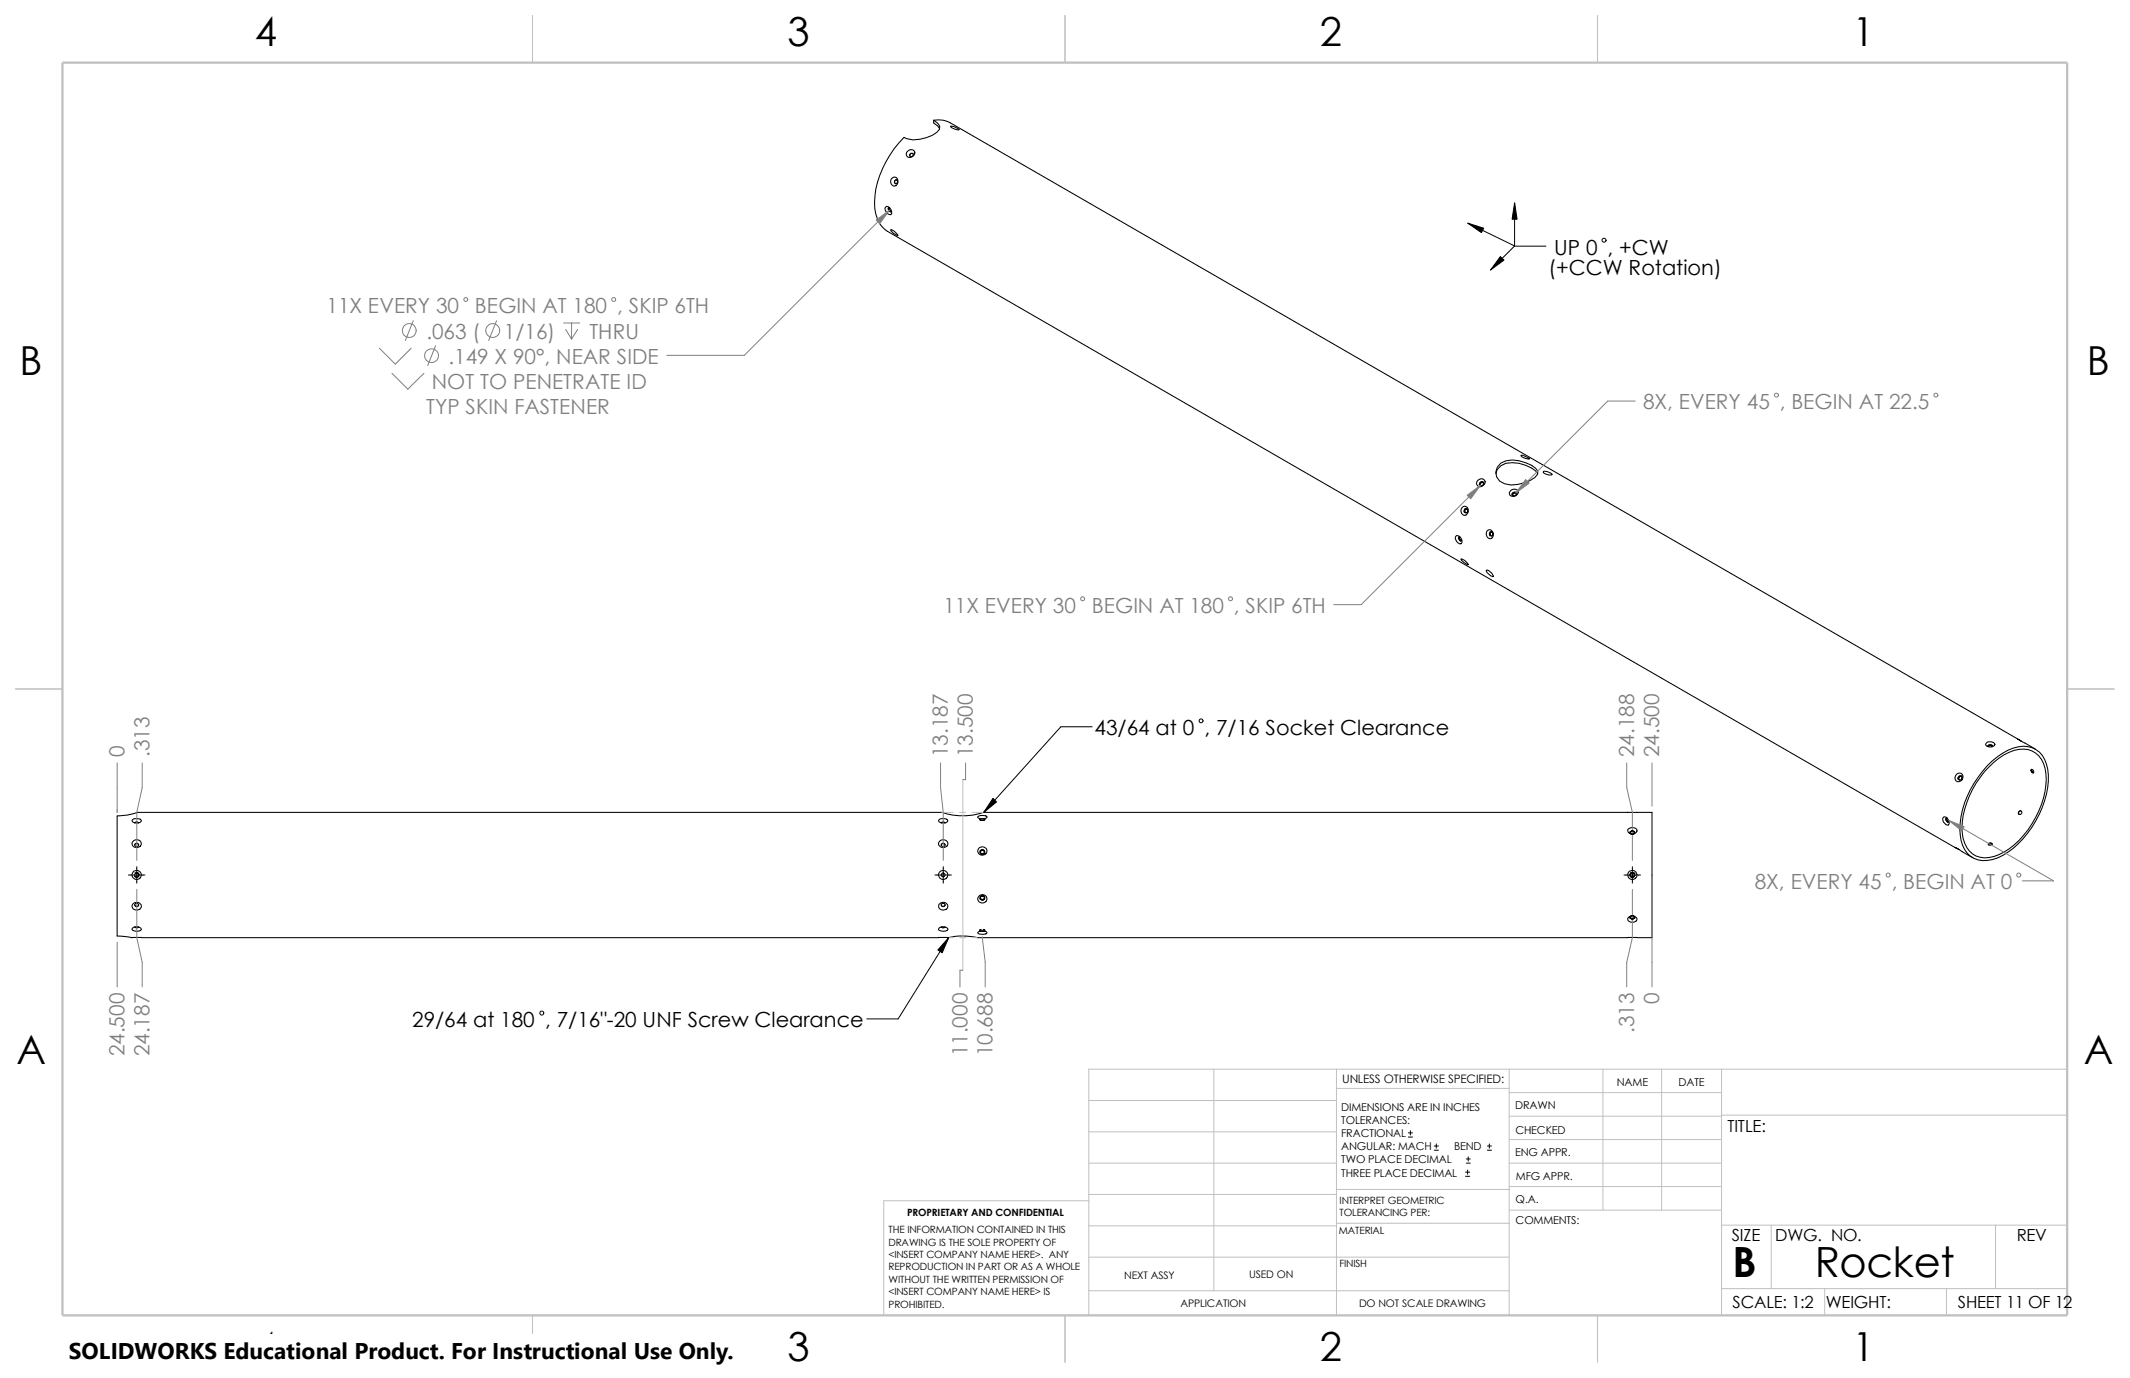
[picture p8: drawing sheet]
<svg xmlns="http://www.w3.org/2000/svg" width="432mm" height="279mm" viewBox="0 0 432 279" stroke-linecap="round" stroke-linejoin="round" font-family="sans-serif">
<g fill="none" stroke="#c0c0c0" stroke-width=".2">
<path d="M195.2 158.1v38.6M190.9 164.7h2.4M194.5 164.7h1.3M197.1 164.7h2.3M192.3 190.1h1M194.6 190.1h1.2M197.1 190.1h1M246.1 216.8v44.9M270.9 216.8v49.9M305.9 216.8v49.9M325 216.8v28.6M336.8 216.8v28.6"/>
<path d="M349 216.8v49.9M419.1 216.8h-198.4v49.9M220.7 223.1h50.2M220.7 235.8h50.2M220.7 229.5h50.2M270.9 220.7h35M305.9 235.8h43.1M305.9 221.5h43.1M305.9 226.3h43.1M305.9 231.1h43.1M349 226.1h70.1M220.7 243.5h-41.5v23.2"/>
<path d="M220.7 254.9h85.2M220.7 242.2h50.2M220.7 248.5h50.2M270.9 241.2h35.1M270.9 248h35.1M305.9 240.6h43.1M306 245.4h43M349 248.4h70.1M359.1 248.4v12.9M404.5 248.4v12.9M220.7 261.7h85.2M349 261.3h70.1"/>
<path d="M369.9 261.3v5.4M394.6 261.3v5.4"/>
</g>
<path d="M107.9 3.1v9.6M215.9 3.1v9.6M323.8 3.1v9.6M3.1 139.7h9.6M419.1 139.7h9.5M107.9 266.7v9.5M215.9 266.7v9.5M323.8 266.7v9.5" fill="none" stroke="#c0c0c0" stroke-width=".21"/>
<path d="M12.7 12.7h406.4v254h-406.4z" fill="none" stroke="#c0c0c0" stroke-width=".47"/>
<g fill="none" stroke="#000" stroke-width=".21">
<path d="M180.7 36.2a.77 .77 0 0 1 1-.2 .77 .77 0 0 1 .3 1 .75 .75 0 0 1-.8 .7 .75 .75 0 0 1-.6-.9zM181.7 36.4a.41 .41 0 0 0-.3 .4 .41 .41 0 0 0 .3 .5M184 30.6a.78 .78 0 0 1 1.3 0 .78 .78 0 0 1-.5 1.2 .72 .72 0 0 1-1-.2 .72 .72 0 0 1 .2-1zM185.1 31.2a.41 .41 0 0 0-.5 0 .41 .41 0 0 0-.1 .5M189.3 24.4a4.8 4.8 0 0 1 3.3 .5l216.6 125M189.3 24.4v.5l.8 .6 .4 .5M189.3 24.4l.8 .6 .4 .6v.6a7 7 0 0 1-6.7 1.9l-.5-.2a20.1 20.1 0 0 0-6 13.1 6.6 6.6 0 0 0 2.6 5.9l216.6 125M192.7 25.6a2.49 2.49 0 0 1 1.7 .7 2.21 2.21 0 0 1-1.7-.7zM179.6 42a1.05 1.05 0 0 1 1.1 1.4 1.05 1.05 0 0 1-1.1-1.4zM180.6 46.6a2.18 2.18 0 0 1 1.4 1.2 2.17 2.17 0 0 1-1.4-1.2zM180.7 42.8a.49 .49 0 0 1-.4-.7 .49 .49 0 0 0 .4 .7M299.6 97.4a.79 .79 0 0 1 1.3 0 .79 .79 0 0 1-.5 1.2 .73 .73 0 0 1-.9-.2 .73 .73 0 0 1 .1-1z"/>
<path d="M300.1 98a.37 .37 0 0 1 .5-.2 .37 .37 0 0 1 .2 .5 .37 .37 0 0 1-.5 .2l-.3-.2zM300.7 97.9a.42 .42 0 0 0-.5 0 .42 .42 0 0 0-.1 .5M304.2 93.9a5.6 5.6 0 0 1 5.2 0l1.1 .5 .8 .6 .4 .5v.7a7 7 0 0 1-6.7 1.9 2.33 2.33 0 0 1-1.7-1.9 2.33 2.33 0 0 1 .9-2.3zM306.3 99.4a.8 .8 0 0 1 .9-.2 .8 .8 0 0 1 .5 .8 .95 .95 0 0 1-.8 .7 .95 .95 0 0 1-.9-.5v-.3zM308.3 92.4a2.49 2.49 0 0 1 1.7 .6 2.21 2.21 0 0 1-1.7-.6zM311.7 96a7 7 0 0 0-6.4-2.1l-1.1 .5-.7 .9-.2 .8M312.9 95.6a1.71 1.71 0 0 1 1.7 .6 1.66 1.66 0 0 1-1.8-.4zM295.2 108.7a1.01 1.01 0 0 1 1 .4 1.01 1.01 0 0 1 0 1.1 1.11 1.11 0 0 1-1-1.5zM296.2 113.4a1.88 1.88 0 0 1 1.4 1.1 2.69 2.69 0 0 1-1.4-1.1zM296.3 109.6a.44 .44 0 0 1-.4-.7 .49 .49 0 0 0 .4 .7M296.3 103a.77 .77 0 0 1 1.1-.2 .77 .77 0 0 1 .2 1 .75 .75 0 0 1-.8 .7 .75 .75 0 0 1-.6-1zM297.1 103.3a.33 .33 0 0 1 .4 .1 .33 .33 0 0 1-.1 .5 .33 .33 0 0 1-.5-.2z"/>
<path d="M297.3 103.2a.39 .39 0 0 0-.3 .4 .39 .39 0 0 0 .3 .4M301.4 115.6a1.76 1.76 0 0 1 1.3 1.3 1.87 1.87 0 0 1-1.4-1.2zM301.6 107.5a.91 .91 0 0 1 1.1 .4 .91 .91 0 0 1-.2 1.2 .9 .9 0 0 1-1.1-.4 .9 .9 0 0 1 .2-1.2zM302.1 108a.34 .34 0 0 1 .6 .2 .34 .34 0 0 1-.5 .3l-.2-.2zM302.4 107.9a.43 .43 0 0 0-.3 .4 .43 .43 0 0 0 .3 .4M306.7 100.1l.3-.2h.3a.36 .36 0 0 1-.1 .6 .36 .36 0 0 1-.5-.3zM307.4 100.1a.41 .41 0 0 0-.5-.1 .41 .41 0 0 0-.2 .4M396.6 157a.81 .81 0 0 1 1.2 .1 .81 .81 0 0 1-.2 1.2 .81 .81 0 0 1-1.2-.1 .81 .81 0 0 1 .2-1.2zM397.6 157.4a.42 .42 0 0 0-.4 .3 .42 .42 0 0 0 .1 .5M402.8 150.5a.97 .97 0 0 1 1.6 .6 1.19 1.19 0 0 1-1.9-.1zM402.9 155.2a11.9 11.9 0 0 1 7.2-3.9 4.9 4.9 0 0 1 5 4.7 18.5 18.5 0 0 1-5 14.1 11 11 0 0 1-8.1 4.4 5 5 0 0 1-4.6-5.2 18.3 18.3 0 0 1 4.6-13zM403.1 151.3a.49 .49 0 0 1 .8 0"/>
<path d="M403.3 155.4a10.1 10.1 0 0 1 7-3.5 4.8 4.8 0 0 1 4.4 4.9 18.4 18.4 0 0 1-7.4 15.3 7.7 7.7 0 0 1-5.9 1.7 4.9 4.9 0 0 1-3.6-4.8 18.2 18.2 0 0 1 5.5-13.6zM403.9 151.4a.5 .5 0 0 0-.8 0M409.8 150.3l-.8-.5 3.6 2.1M411.8 156l.4 .7a.47 .47 0 0 1-.3-.7M411.8 156a.41 .41 0 0 1 .4 .3 .41 .41 0 0 1-.1 .4 .48 .48 0 0 1-.3-.7zM26.8 166.3a1.43 1.43 0 0 1 1.9 .1 1.12 1.12 0 0 1-1.9-.1zM26.9 170.6a.89 .89 0 0 1 1.3-.3 .89 .89 0 0 1 .2 1.3 .9 .9 0 0 1-1.1 .2 .9 .9 0 0 1-.4-1.2zM27.3 171.4a.41 .41 0 0 1 .4-.4 .41 .41 0 0 1 .4 .4M27.3 166.9a.49 .49 0 0 1 .8 0M27.3 166.8h.8M190.4 166.2a1.41 1.41 0 0 1 1.8 .2 1.19 1.19 0 0 1-1.9 .1zM190.4 170.6a.89 .89 0 0 1 1.3-.3 .89 .89 0 0 1 .2 1.3 .9 .9 0 0 1-1.1 .2 .9 .9 0 0 1-.4-1.2z"/>
<path d="M190.8 171.4a.41 .41 0 0 1 .4-.4 .41 .41 0 0 1 .4 .4M190.8 166.9a.49 .49 0 0 1 .8 0M190.9 166.8h.7M198.2 165.6a1.78 1.78 0 0 1 1.9 .1 1.37 1.37 0 0 1-1.9 0zM198.8 172.8a.41 .41 0 0 1 .4-.4 .41 .41 0 0 1 .4 .4M199 166h.3M330 164.7h-130.6a13.4 13.4 0 0 1-8.5 0l-163.3 .1a12.2 12.2 0 0 1-3.9 .6v24.4l2.9 .3M330 164.7h4.9v25.4h-3M330.1 168.1a1.21 1.21 0 0 1 1.8 .2 .94 .94 0 0 1-1 .8 .94 .94 0 0 1-.9-.9zM330.5 168.7a.37 .37 0 0 1 .5-.2 .37 .37 0 0 1 .2 .5l-.4 .1-.3-.2zM331.3 168.8a.43 .43 0 0 0-.4-.2 .43 .43 0 0 0-.4 .3M394 165.7a1.06 1.06 0 0 1 1 1.6 1.11 1.11 0 0 1-1-1.6z"/>
<path d="M394.7 165.9a.45 .45 0 0 0 0 .5 .45 .45 0 0 0 .4 .2 .5 .5 0 0 1-.4-.7M397.1 172.3l-.8-.5 3.6 2.1M403.1 171.1a.43 .43 0 0 1 .4-.2 .43 .43 0 0 1 .4 .3l-.1 .1a.45 .45 0 0 1-.7-.2zM403.1 171.2a.49 .49 0 0 1 .8 0M403.1 171.2h.8M409.7 164.5a.4 .4 0 0 0-.4 .1 .4 .4 0 0 0 .1 .5M26.6 190.1h.2M26.8 190.1h1.9M26.9 188.1a1.2 1.2 0 0 1 1.8 .4 1.4 1.4 0 0 1-1.9-.1zM27 183.2a.87 .87 0 0 1 1.3-.1 .87 .87 0 0 1 0 1.3 .88 .88 0 0 1-1.1 0 .88 .88 0 0 1-.2-1.2zM27.3 187.9a.49 .49 0 0 0 .8 0M27.3 183.4a.41 .41 0 0 0 .4 .4 .41 .41 0 0 0 .4-.4"/>
<path d="M27.3 188h.8M28.7 190.1h161.5M190.2 190.1h2M190.4 188.1a1.2 1.2 0 0 1 1.8 .4 1.4 1.4 0 0 1-2-.1zM190.5 183.2a.87 .87 0 0 1 1.3-.1 .87 .87 0 0 1 0 1.3 .88 .88 0 0 1-1.2 0 .88 .88 0 0 1-.1-1.2zM190.8 187.9a.49 .49 0 0 0 .8 0M190.8 183.4a.41 .41 0 0 0 .4 .4 .41 .41 0 0 0 .4-.4M190.9 188h.7M192.2 190.1h.1M192.3 190.1a13.9 13.9 0 0 1 5.7 0M198 190.1h132M198.2 189.1a1.55 1.55 0 0 1 1.9 0 1.29 1.29 0 0 1-1.8 .2z"/>
<path d="M198.8 182a.41 .41 0 0 0 .4 .4 .41 .41 0 0 0 .4-.4M330 190.1h1.9M330.1 186a1.01 1.01 0 0 1 1-.3 1.01 1.01 0 0 1 .8 .8 1.07 1.07 0 0 1-1.9-.1zM330.5 185.9a.37 .37 0 0 1 .5-.2 .37 .37 0 0 1 .2 .5l-.4 .1-.3-.2zM331.3 185.9a.4 .4 0 0 1-.4 .3 .4 .4 0 0 1-.4-.2"/>
<circle cx="181.7" cy="36.8" r=".37"/>
<circle cx="184.8" cy="31.4" r=".37"/>
<circle cx="397.4" cy="157.8" r=".38"/>
<circle cx="27.7" cy="177.4" r=".93"/>
<circle cx="27.7" cy="171.3" r=".37"/>
<circle cx="27.7" cy="177.4" r=".39"/>
<circle cx="191.2" cy="171.3" r=".37"/>
<circle cx="191.2" cy="177.4" r=".39"/>
<circle cx="191.2" cy="177.4" r=".92"/>
<circle cx="199.1" cy="172.6" r=".89"/>
<circle cx="199.2" cy="172.8" r=".38"/>
<circle cx="330.9" cy="177.4" r=".92"/>
<circle cx="330.9" cy="177.4" r=".4"/>
<circle cx="409.5" cy="164.8" r=".37"/>
<circle cx="27.7" cy="183.5" r=".37"/>
<circle cx="191.2" cy="183.5" r=".37"/>
<circle cx="199.1" cy="182.3" r=".89"/>
<circle cx="199.2" cy="182.1" r=".38"/>
</g>
<g fill="none" stroke="#808080" stroke-width=".2">
<path d="M180.3 42.6l-29.4 29.5h-15.7M76.9 70.6l3.2 3.2 3.3-3.2M79.5 75.7l3.2 3.2 3.2-3.2M83.8 65l-1.6 4M88.3 70.1l-1.6 4M100.7 65l-1.6 4M114.3 65.5h3.2M114.7 66.8l1.2 1.9M115.9 65.5v3.2M117.1 66.8l-1.2 1.9M300.1 98.4l-24.2 24.2h-5.5M331.5 81.3h-5.6l-18.6 18.6"/>
<path d="M23.7 154.7v10M28.8 154.7v5l-1.1 5v9.8M190.7 154.7v5l.5 5v9.8M195.7 154.7v3.4h-.5M329.8 154.7v5l1.1 5v9.8M334.9 154.7v8.7M395.1 166.4l21.2 12.2h-6.3M23.7 191.1v9M27.7 180.3v9.8l1.1 5v5M195.2 196.7h-.6v3.4M199.1 189.9l.6 5.2v5M330.9 180.3v9.8l-1.1 5v5"/>
<path d="M334.9 190.1v10"/>
<circle cx="83" cy="67" r="1.41"/>
<circle cx="87.5" cy="72.1" r="1.4"/>
<circle cx="94.4" cy="60.7" r=".39"/>
<circle cx="99.9" cy="67" r="1.41"/>
<circle cx="124.4" cy="60.7" r=".39"/>
<circle cx="360.1" cy="80.1" r=".39"/>
<circle cx="392.5" cy="80.1" r=".39"/>
<circle cx="219.5" cy="121.4" r=".4"/>
<circle cx="249.4" cy="121.4" r=".4"/>
<circle cx="382.8" cy="177.4" r=".4"/>
<circle cx="409.2" cy="177.4" r=".42"/>
</g>
<g fill="none" stroke="#000" stroke-width=".2">
<path d="M180.3 42.1a.49 .49 0 0 0-.2 .5 .49 .49 0 0 0 .5 .4M180.6 43h.1M297.6 45.3l9.4 4.6-4.8 4.8M307 41.1v8.8h6.4M299.9 98.4h.1M299.9 98.4a.46 .46 0 0 1 .3-.7 .46 .46 0 0 1 .6 .4l-.3 .3M295.9 108.8l-.2 .1v.3l.2 .4 .3 .1M296.9 103.9h.1M296.9 103.9a.44 .44 0 0 1 0-.7 .44 .44 0 0 1 .7 .2l-.2 .5M302.6 108.5a.42 .42 0 0 0 0-.5 .42 .42 0 0 0-.5-.1 .42 .42 0 0 0-.1 .6l.1 .2M306.5 100.4h.1M306.5 100.4l.1-.5 .4-.1a.37 .37 0 0 1 .5 .2 .37 .37 0 0 1-.4 .5"/>
<path d="M221.4 147.4h-6.3l-15.7 17.3M397 158.1h.1M397 158.1a.45 .45 0 0 1 .2-.8 .45 .45 0 0 1 .5 .6l-.2 .2M403 151.4v-.2a.66 .66 0 0 1 .9 0v.2M411.8 156.1l.3 .6M26 177.4h3.4M27.3 177a.5 .5 0 0 1 .8 0 .5 .5 0 0 1-.1 .8 .5 .5 0 0 1-.7-.2M27.7 175.7v3.4M189.5 177.4h3.4M191.2 175.7v3.4M198.7 166v.1M198.9 166l-.2 .1"/>
<path d="M199 172.3l-.3 .3v.3a.48 .48 0 0 0 .7 .2 .48 .48 0 0 0-.1-.8M199.3 166l.3 .2-.5 .2-.4-.2v-.1M199.3 172.3l-.5 .1M199.3 172.3l.2 .1M329.2 177.4h3.4M330.4 168.9l.1 .1M330.5 177.6l.1 .2M330.5 169a.5 .5 0 0 1 .4-.5 .5 .5 0 0 1 .5 .3v.2M330.5 169a.62 .62 0 0 0 .9 0M330.5 177h.1M330.6 177.8l.3 .1 .4-.1M330.6 177l.3-.1 .4 .1"/>
<path d="M330.6 177a.47 .47 0 0 0 0 .8M330.8 168.4h.2M330.9 175.7v3.4M331.3 177h.1M331.3 177a.47 .47 0 0 1 0 .8M331.3 177.6v.2M331.4 168.9v.1M394.7 165.8l-.2 .1v.3l.4 .5M403.1 171.1h.7M192.3 190.1l-10.2 16.5h-6.4M198.7 188.6v.1l.3 .1h.5l.1-.2M198.7 188.5v.1"/>
<path d="M198.9 188.5l-.2 .1M199 181.6l-.3 .3v.3a.5 .5 0 0 0 .8 .2 .5 .5 0 0 0-.2-.8M199 181.6h.3M199 181.6l-.2 .1M199.3 188.4l.3 .2M199.3 181.6l.2 .1M199.6 188.5v.1M330.5 185.8a.57 .57 0 0 1 .9 .2 .5 .5 0 0 1-.5 .3 .5 .5 0 0 1-.4-.5zM330.8 185.6h.2M331.4 186v.1M285.5 230.5h.8M285.5 229.7h.8"/>
<path d="M285.9 229.3v.8M290.7 233.2h.9M290.7 232.4h.9M291.2 231.9v.9M297.1 238.5h.8M297.1 237.7h.8M297.3 235.8h.8M297.3 235h.8M297.5 237.2v.9M297.6 234.6v.8M301.5 233.2h.8M301.5 232.4h.8"/>
<path d="M301.9 231.9v.9"/>
<circle cx="325.2" cy="48.7" r=".41"/>
<circle cx="243.5" cy="146.2" r=".39"/>
<circle cx="109.8" cy="205.4" r=".4"/>
</g>
<path d="M297.6 45.3l3.2 1-.5 .9zM304.2 52l.7 .7-2.7 2zM307 41.1l.6 3.3h-1.1zM201.3 161.9l.7 .7-2.6 2.1zM192.3 190.1l-1.3 3.1-.9-.6z" fill="#000" stroke="#000" stroke-width=".2"/>
<g fill="#808080" stroke="#808080" stroke-width=".2">
<path d="M177.6 44.6l2.7-2-1.9 2.7z"/>
<path d="M297.4 100.4l2.7-2-1.9 2.7z"/>
<path d="M309.3 97.2l.7 .8-2.7 1.9z"/>
<path d="M395.1 166.4l3.1 1.2-.5 .8z"/>
</g>
<path d="M14 270.6h135.1v8.8h-135.1z" fill="#fff"/>
<g font-size="8.5">
<text x="351.2" y="259">B</text>
<text x="367.9" y="258.8">Rocket</text>
</g>
<g font-size="8.1">
<text x="51.7" y="9.3">4</text>
<text x="159.6" y="9.3">3</text>
<text x="267.6" y="9.3">2</text>
<text x="375.5" y="9.3">1</text>
<text x="4" y="75.9">B</text>
<text x="423.1" y="75.9">B</text>
<text x="3.3" y="215.6">A</text>
<text x="422.4" y="215.6">A</text>
<text x="51.7" y="276">4</text>
<text x="159.6" y="276">3</text>
<text x="267.6" y="276">2</text>
<text x="375.5" y="276">1</text>
</g>
<text font-size="4.6" x="14" y="275.6">SOLIDWORKS Educational Product. For Instructional Use Only.</text>
<g font-size="4.2">
<text x="315.1" y="51.6">UP 0 , +CW</text>
<text x="313.9" y="55.8">(+CCW Rotation)</text>
<text x="221.9" y="149.1">43/64 at 0 , 7/16 Socket Clearance</text>
<text x="83.6" y="208.3">29/64 at 180 , 7/16&quot;-20 UNF Screw Clearance</text>
</g>
<g font-size="4.2" fill="#808080">
<text x="66.2" y="63.5">11X EVERY 30</text>
<text x="96.3" y="63.5">BEGIN AT 180 , SKIP 6TH</text>
<text x="86.4" y="68.7">.063 (</text>
<text x="102.2" y="68.7">1/16)</text>
<text x="119.5" y="68.7">THRU</text>
<text x="90.9" y="73.7">.149 X 90°, NEAR SIDE</text>
<text x="86.4" y="83.9">TYP SKIN FASTENER</text>
<text x="87.5" y="78.8">NOT TO PENETRATE ID</text>
<text x="333.1" y="83">8X, EVERY 45 , BEGIN AT 22.5</text>
<text x="191.3" y="124.2">11X EVERY 30</text>
<text x="221.3" y="124.2">BEGIN AT 180 , SKIP 6TH</text>
<text x="25.2" y="153.5" transform="rotate(-90 25.2 153.5)">0</text>
<text x="30.3" y="153.5" transform="rotate(-90 30.3 153.5)">.313</text>
<text x="192.2" y="153.5" transform="rotate(-90 192.2 153.5)">13.187</text>
<text x="197.2" y="153.5" transform="rotate(-90 197.2 153.5)">13.500</text>
<text x="331.3" y="153.5" transform="rotate(-90 331.3 153.5)">24.188</text>
<text x="336.4" y="153.5" transform="rotate(-90 336.4 153.5)">24.500</text>
<text x="355.7" y="180.3">8X, EVERY 45 , BEGIN AT 0</text>
<text x="336.4" y="203.6" transform="rotate(-90 336.4 203.6)">0</text>
<text x="331.3" y="209.5" transform="rotate(-90 331.3 209.5)">.313</text>
<text x="25.2" y="214.2" transform="rotate(-90 25.2 214.2)">24.500</text>
<text x="30.3" y="214.2" transform="rotate(-90 30.3 214.2)">24.187</text>
<text x="196.1" y="214.2" transform="rotate(-90 196.1 214.2)">11.000</text>
<text x="201.2" y="214.2" transform="rotate(-90 201.2 214.2)">10.688</text>
</g>
<g font-size="3.4">
<text x="350.2" y="229.5">TITLE:</text>
<text x="351.1" y="251.6">SIZE</text>
<text x="359.9" y="251.6">DWG. NO.</text>
<text x="408.9" y="251.7">REV</text>
<text x="351.2" y="265.2">SCALE: 1:2</text>
<text x="370.1" y="265.3">WEIGHT:</text>
<text x="396.9" y="265.2">SHEET 11 OF 12</text>
</g>
<text font-size="2.4" x="272.1" y="219.7">UNLESS OTHERWISE SPECIFIED:</text>
<g font-size="2.2">
<text x="327.8" y="220.2">NAME</text>
<text x="340.3" y="220.2">DATE</text>
<text x="271.9" y="225.3">DIMENSIONS ARE IN INCHES</text>
<text x="271.9" y="227.9">TOLERANCES:</text>
<text x="307.2" y="225">DRAWN</text>
<text x="271.9" y="230.6">FRACTIONAL</text>
<text x="271.9" y="233.3">ANGULAR: MACH</text>
<text x="294.8" y="233.3">BEND</text>
<text x="307.2" y="229.8">CHECKED</text>
<text x="271.9" y="235.9">TWO PLACE DECIMAL</text>
<text x="271.9" y="238.5">THREE PLACE DECIMAL</text>
<text x="307.2" y="234.5">ENG APPR.</text>
<text x="307.3" y="239.2">MFG APPR.</text>
<text x="307.3" y="244">Q.A.</text>
<text x="307.3" y="248.2">COMMENTS:</text>
</g>
<g font-size="2.1">
<text x="227.9" y="259.2">NEXT ASSY</text>
<text x="253.2" y="259.2">USED ON</text>
<text x="239.3" y="265">APPLICATION</text>
<text x="275.5" y="265.1">DO NOT SCALE DRAWING</text>
</g>
<g font-size="2">
<text x="271.6" y="244.1">INTERPRET GEOMETRIC</text>
<text x="180.1" y="250">THE INFORMATION CONTAINED IN THIS</text>
<text x="183.9" y="246.5">PROPRIETARY AND CONFIDENTIAL</text>
<text x="271.4" y="250.1">MATERIAL</text>
<text x="271.6" y="246.6">TOLERANCING PER:</text>
<text x="180.1" y="252.6">DRAWING IS THE SOLE PROPERTY OF</text>
<text x="180.1" y="255.1">&lt;INSERT COMPANY NAME HERE&gt;. ANY</text>
<text x="180.1" y="257.6">REPRODUCTION IN PART OR AS A WHOLE</text>
<text x="271.5" y="257">FINISH</text>
<text x="180.1" y="260.1">WITHOUT THE WRITTEN PERMISSION OF</text>
<text x="180.1" y="262.6">&lt;INSERT COMPANY NAME HERE&gt; IS</text>
<text x="180.1" y="265.2">PROHIBITED.</text>
</g>
</svg>
